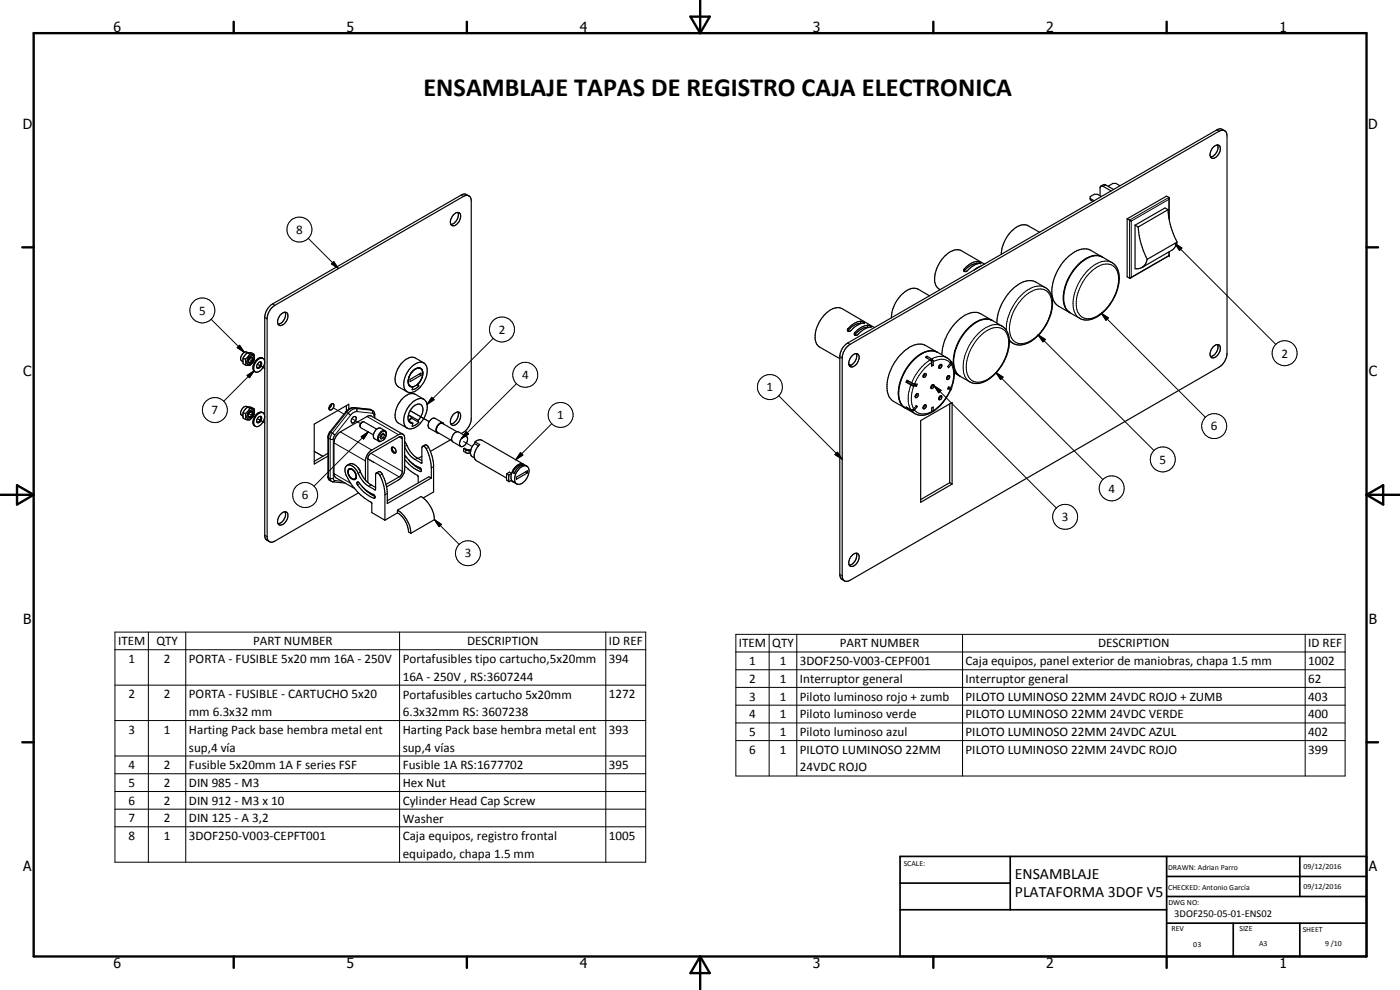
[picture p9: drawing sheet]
<svg xmlns="http://www.w3.org/2000/svg" width="420mm" height="297mm" viewBox="0 0 420 297" stroke-linecap="round" stroke-linejoin="round" font-family="sans-serif">
<g fill="none" stroke="#000" stroke-width=".35">
<path d="M367.6 39.2a1.82 1.82 0 0 0-2.4-.2l-110.8 63.9a5.1 5.1 0 0 0-2.4 3.8v66l.5 1 .9 .6M367.6 39.2l.5 .6 .1 1v65.2a5.2 5.2 0 0 1-2.3 4.2l-110.8 63.9-.9 .3-.8-.1M367.6 39.2l-.8-.1-.9 .3-110.8 63.9a5.2 5.2 0 0 0-2.3 3.8v66l.6 1.2M140.7 58.8l-.7-.2-.9 .3-56.6 32.7a5.3 5.3 0 0 0-2.3 3.7v66l.3 .9 .3 .3M140.7 58.8a1.77 1.77 0 0 0-2.3-.3l-56.6 32.7a5 5 0 0 0-2.4 3.7v66.1l.3 .8 1.1 .7M140.7 58.8l.4 .3 .3 .8v66.1a5.5 5.5 0 0 1-3 4.1M327.2 59.5l1.2 .7M330.4 55.8l-.3 .5v2.4M330.4 55.8l1.3-.4 2.5 1.5M330.4 55.8h.5l2.5 1.5M330.6 59l-1.3-.7h-.9l-1.2 .7v.9l.8 .6M336.1 55.8l-1.2-.8h-.9l-1.2 .8v.2"/>
<path d="M350.9 59.5l-.1 .3M364.1 44.2a1.16 1.16 0 0 1 1-.7 1.16 1.16 0 0 1 1.1 .6 2.97 2.97 0 0 1-2.4 3.4 1.55 1.55 0 0 1-.3-2.4zM365.4 43.5a2.95 2.95 0 0 1-2.1 3.6M136 64.6a1.28 1.28 0 0 1 2.1-.4 2.83 2.83 0 0 1-2.3 3.5 2.1 2.1 0 0 1 .2-3.1zM137.4 63.8a2.94 2.94 0 0 1-2.1 3.6M293.5 79.1a4.7 4.7 0 0 0-4.2 2.3M294.2 79a7.6 7.6 0 0 0-4.1 2.4h-.8M294.2 79h.1M294.2 79l.1-.1-.3-.2a4.4 4.4 0 0 0-4.7 2.5v.2M294.5 79.8l-2.2 1.2M295.5 79.2l-7-4a4.4 4.4 0 0 0-5 1.6 9.5 9.5 0 0 0-2.8 8.4l.6 1.1 .8 .6M312 69.7l-3.4-2a4.1 4.1 0 0 0-5 1.6 10.7 10.7 0 0 0-3.1 7"/>
<path d="M323.4 79.8a7.5 7.5 0 0 1 6.7-3l3.6 2a6 6 0 0 1 2 6.7l-1.3 3.8-1.7 2.7-.9 1a7.5 7.5 0 0 1-7.2 2.8l-3.4-1.9a5.2 5.2 0 0 1-1.9-5.7 15.2 15.2 0 0 1 4.1-8.4zM330.7 77.1l-3.3-2a6 6 0 0 0-6.5 1.6 14.9 14.9 0 0 0-5.1 11.9 4.4 4.4 0 0 0 1.9 3.3l3.4 1.9M330.8 77.1a5.1 5.1 0 0 0-5.9 1.1 14.2 14.2 0 0 0-5.6 13l.8 1.8 1 .9M338.3 65.7v17.4l1 .3M338.3 65.7l1.2 .6M338.3 65.7l11.8-6.9 .8 .6v6.4M340.6 67.6v13a3.2 3.2 0 0 0 3.7-2.8M340.6 67.6l1 .5M341.6 68.1a24.6 24.6 0 0 0 2.7 9.7M350.6 62.9a22.3 22.3 0 0 0 2.7 9.7M350.6 62.9l-9 5.2M350.6 62.9l-1-.5-9 5.2"/>
<path d="M350.8 76.7h.1M350.9 75.6v1.1M350.9 76.7l-11.7 6.7M353.3 72.6l-.5 1.4-.8 .9-9.3 5.4M353.3 72.6l-9 5.2M84.1 94.5a1.29 1.29 0 0 1 2.2-.4 2.86 2.86 0 0 1-2.4 3.6 2.09 2.09 0 0 1 .2-3.2zM85.5 93.7a2.88 2.88 0 0 1-2 3.6M254.4 98.7a4.7 4.7 0 0 1 4.5-2.2l.5 .4a6.6 6.6 0 0 0-4.3 2.5 .49 .49 0 0 1-.6 0 .49 .49 0 0 1-.1-.7zM256.6 99.7a6.3 6.3 0 0 1 4-2.1l.7 .2 .1 .3a6.7 6.7 0 0 0-4.2 2.4 .51 .51 0 0 1-.7 0 .51 .51 0 0 1 .1-.8zM258.6 97a4.9 4.9 0 0 0-4.2 2.3M260.7 98.2a4.9 4.9 0 0 0-4.2 2.3M262.5 98.3l-9.8-5.7a4.2 4.2 0 0 0-4.6 1.2 8.8 8.8 0 0 0-3.1 9.2l1 1.1 6 3.5"/>
<path d="M279 88.8l-3.4-2a4.4 4.4 0 0 0-5 1.6 10.4 10.4 0 0 0-3.1 7M289.5 81.2l-.1 .2M296.6 95.7l1.2 .5M296.6 95.7a8.2 8.2 0 0 0-6.8 3.5 13 13 0 0 0-3.3 11.5l.6 1.4 1.1 .8M296.6 95.8a9.6 9.6 0 0 0-7.6 4.7 12.7 12.7 0 0 0-2.5 10.2l.7 1.4 1 .8M296.6 95.8l1.3 .4M297.8 96.1l-3.5-2a5.7 5.7 0 0 0-6.4 1.7 15.2 15.2 0 0 0-5.3 10.7M297.9 96.2l2.8 1.6a6.1 6.1 0 0 1 1.9 7.1 14.8 14.8 0 0 1-4.4 7.7 6.7 6.7 0 0 1-6.9 2.1l-3.1-1.8M299.2 96.9a14.2 14.2 0 0 1 8.4-12.5l1-.2 1.4 .1 4.2 2.3a6.8 6.8 0 0 1 1.3 7.2 13.9 13.9 0 0 1-7.3 9.2 4.6 4.6 0 0 1-4.2 0l-1.1-.6M339.5 83.2l-.2 .2M72.9 108.5l.1 .6 .6 .4M73 107.4l-.1 1.1"/>
<path d="M73 107.4l.6 .4M73.6 107.8v1.7M74.3 105.8l-1.3 1.6M74.3 105.8l1.3 .1 .6 .4M74.3 105.8l.7 .4M74.4 105.8l-.5-.2a1.97 1.97 0 0 0-1.5 2.6l.5 .3M74.9 107.5l-.4 .9M75 107.4a.49 .49 0 0 1 .7 .1 .49 .49 0 0 1-.2 .7l-.5 .6-.5-.5M75 106.2l1.2 .1M75 106.2l-1.4 1.6M75 107.4a.61 .61 0 0 1 .9 .1 .61 .61 0 0 1-.3 .9l-.6 .6-.5-.3 .1-.7zM76.2 106.3a2.48 2.48 0 0 1-1.5 3.2h-.1a1.64 1.64 0 0 1 .8-2.8h.6a1.99 1.99 0 0 1-.2 2.1 1.99 1.99 0 0 1-1.9 .8l-.3-.1"/>
<path d="M77 108.3a1.3 1.3 0 0 1 1.1-.9 1.3 1.3 0 0 1 1.3 .7 2.99 2.99 0 0 1-2.7 3.5 2.32 2.32 0 0 1 .3-3.3zM78.2 108.6a1.39 1.39 0 0 1-1 1.8M78.2 108.6a1.1 1.1 0 0 1 .1 1.3 1.1 1.1 0 0 1-1.1 .5M78.2 108.6a1.39 1.39 0 0 0-1 1.8M78.9 107.5a2.24 2.24 0 0 0-2.8 1.9 1.45 1.45 0 0 0 .5 2.1M122.6 113.8a1.58 1.58 0 0 0 1.2 2.2M122.8 115.7l.3 .2M123 112.7l-.3 .8M123.1 113.8l3.3-1.9v.7l-3.3 1.9zM123.8 116l.1 .1M124.2 111l-1 1.2M125.1 115.5l.6 .3"/>
<path d="M125.4 115.2h.1M125.5 115.2l.2 .6M125.7 115.8l-1 .8-1 .4 .2-.9M125.8 112.3l.6 .3M125.8 110.4l.4 .2M126.2 110.6l.5 .5 .2 1M126.2 110.6l-.8-.2-.9 .4M126.4 113.8l-.9 1.4M126.6 113.2a1.84 1.84 0 0 0-.6-2.8 2.91 2.91 0 0 0-2.6 1.5 3.5 3.5 0 0 0-.6 3.8l1.1 .4M126.9 112.7a4.5 4.5 0 0 1-3.1 3.3M127.1 108.8a4.1 4.1 0 0 0-4.3 2.1 6.1 6.1 0 0 0-1.3 5.9 2.5 2.5 0 0 0 3.9 0 6.5 6.5 0 0 0 2.4-7.3l-.4-.5-2.8-1.6a4.2 4.2 0 0 0-4.6 2.2 5.7 5.7 0 0 0-.9 6.1l3.1 1.9M127.2 119.8l-2.6-1.5a3.3 3.3 0 0 0-3.9 1.4 6.5 6.5 0 0 0-1.8 6.6l.7 .7 2.6 1.4"/>
<path d="M254.7 109.2l.7 .4M255.4 109.6l-.5 .1M255.7 106.8a1.16 1.16 0 0 1 1.6-.6 1.16 1.16 0 0 1 .5 1.6 2.42 2.42 0 0 1-2.6 2.2 2.28 2.28 0 0 1 .5-3.2zM257 106.1a3 3 0 0 1-1.6 3.5M271.9 114.7l.3-.6 1.7 1 1.4 .2-.3 .6M271.9 114.7h.4M271.9 114.7l1.6 .9 1.5 .3M272.3 114.7l.2-.4 2.1 1.2M272.3 114.7l1.5 .8 .8 .1M274.6 115.6l.4 .3M274.7 115.2l-.1 .4M275 118.2l.4-.1a.73 .73 0 0 1 .1 .8 .73 .73 0 0 1-.7 .4l-.2-.4z"/>
<path d="M275 118.5l-.4 .4M275.1 118.2l-.5 .8M277.5 112.1l-.5 .8M277.5 112.1h.4v.5l-.5 .6a.48 .48 0 0 1-.4-.4 .48 .48 0 0 1 .3-.5zM278.2 106.9l1.6 1 .3 .4v1.3M278.2 106.9v.5M278.2 106.9l-.5 .3 1.5 .8 .4 .7M279.2 108l.4 .2v1.7l.5-.3M279.6 115.7l.4-.3a.64 .64 0 0 1 .2 .8 .64 .64 0 0 1-.8 .3zM279.6 109.3l.5 .3M279.9 115.4l-.6 .8M280.1 105.2l1.2 .5"/>
<path d="M280.1 105.2a9.1 9.1 0 0 0-7.7 4.7 12.3 12.3 0 0 0-2.5 10.4l.8 1.3M280.1 105.3l1.3 .4M280.1 105.3a9.8 9.8 0 0 0-8 5.4 11.8 11.8 0 0 0-1.9 10.1M281.3 105.7l-3.5-2a5.5 5.5 0 0 0-5.9 1.2 14.4 14.4 0 0 0-5.6 12.8l.6 1.5 .9 1 3.8 2.2M281.4 105.7l2.8 1.7 1.1 .9M281.8 110.1l-.1 .1M281.8 109.8v.3M282 109.6l.5-.3a.6 .6 0 0 1 .1 .9 .6 .6 0 0 1-.9 .1zM282.2 109.4l-.4 .7M282.2 118.8l.2-.1a.64 .64 0 0 1 .1 .9 .64 .64 0 0 1-.7 .2l-.1-.1M282.2 118.8l-.5 .9M282.2 118.8l-.5 .8"/>
<path d="M284.3 112.9l.5-.2a.67 .67 0 0 1 .1 .8 .67 .67 0 0 1-.8 .2zM284.6 116.4l.2 .1h-.3M284.6 112.7l-.5 .8M284.6 116.2l.8 .6M285.3 108.4l.1 .3-1 1.3 .3 .3 .8-1 .1-.6M285.3 108.3v.1M285.3 108.8v.1M285.4 108.5l.2 .2M285.4 116.8l-.8 1.5a13.6 13.6 0 0 1-4.7 5.2l.1-.1M285.6 108.7a8.4 8.4 0 0 1-.1 7.5l-.8-.1-.3 .6 1 .1M286.4 111.9l1.7 1M364.1 104.1a1.2 1.2 0 0 1 2.1-.2 3.1 3.1 0 0 1-2.1 3.5 1.48 1.48 0 0 1-.6-2.4z"/>
<path d="M365.4 103.4a2.95 2.95 0 0 1-2.1 3.6M73 123.7v1.8l.6 .4M73 123.7l.6 .4M73.6 124.1v1.8M74.3 122.2l1.3 .1 .6 .3M74.3 122.2l-1.3 1.5M74.3 122.2l.7 .3M74.4 122.1a1.58 1.58 0 0 0-2.2 1.6 .94 .94 0 0 0 .7 1.1M74.7 123.5l1.1-.5a1.55 1.55 0 0 1-.4 2.5 .7 .7 0 0 1-.7 .3 .7 .7 0 0 1-.6-.5l.2-1.1zM74.9 123.9l-.4 .8M75 122.5l1.2 .1M75 123.8a.49 .49 0 0 1 .7 .1 .49 .49 0 0 1-.2 .7l-.5 .5-.5-.4"/>
<path d="M75 122.5l-1.4 1.6M75 123.7a.56 .56 0 0 1 .9 0 .56 .56 0 0 1-.1 .8l-.6 .7a.55 .55 0 0 1-.7-.2 .55 .55 0 0 1 .1-.7zM76.1 124.6a1.93 1.93 0 0 1-2.5 1.3M76.2 122.6l.2 1.4-.3 .6M77 124.6a1.31 1.31 0 0 1 1.1-.8 1.31 1.31 0 0 1 1.3 .7 3.1 3.1 0 0 1-2.5 3.5 1.52 1.52 0 0 1-.5-2.4zM78.2 124.9a1.39 1.39 0 0 1-1 1.8M78.2 124.9a1.34 1.34 0 0 0-1 1.8M78.2 124.9a1.1 1.1 0 0 1 .1 1.3 1.1 1.1 0 0 1-1.1 .5M78.9 123.9a1.98 1.98 0 0 0-2.7 1.5 1.59 1.59 0 0 0 .4 2.5M98.4 136l-4.1 2.4M99 121.6l.6-.4a.64 .64 0 0 1 .6 .3 .64 .64 0 0 1-.1 .8 .81 .81 0 0 1-.5 .7 .81 .81 0 0 1-.8-.2zM99.5 121.2l-.2 .8-.6 .6"/>
<path d="M104 121.7v1.7M104 123.4l-5 6.2-.5 1v12.7a1.49 1.49 0 0 0 1.4 1.3l3.7 .3M104 123.4l.8-.8 .9-.3 5.2 .5a1.71 1.71 0 0 1 1.6 1.4v1.2M104 139.7a2.1 2.1 0 0 1 2.9 1.3l.6 1a8.6 8.6 0 0 0 3.2 3.9l2 1v-4.7a.62 .62 0 0 1 .7-.3 .62 .62 0 0 1 .5 .6 14.1 14.1 0 0 1 1.6 5.3v8.3l-3.9-2.3v-2.8a18 18 0 0 1-8.1-9.6l.1-1zM104.2 139.6a2.37 2.37 0 0 1 3.6 1.3 9.4 9.4 0 0 0 4.9 5.4M104.7 122.8v-1.5l-10.4 6v11.9l4.1-2.3M105.9 125.2l.4-.2a.76 .76 0 0 1 .7 .6 .76 .76 0 0 1-.5 .8 .65 .65 0 0 1-.9 .4 .65 .65 0 0 1-.1-1zM108.7 126.6l-.6 .7-.1 .5M113.1 128.8l-3.8-2.2a1.17 1.17 0 0 0-1.1 1.7l3.8 2.2M114.5 131l.6 .4M114.5 131l-.4 .2M114.8 130.2l-.3 .8"/>
<path d="M114.8 130.2l.6 .3M115.1 132a2.12 2.12 0 0 0 .4-2.8l-1.3-.7a2.12 2.12 0 0 0-1.8 3.2l1.8 .8M115.4 130.5l-.3-.5-.7 .4-.3 .9 .3 .4 .7-.3M115.4 130.5l-.3 .9M117.5 134.2a1.1 1.1 0 0 1 1.2 .5 1.1 1.1 0 0 1-.1 1.2 1.25 1.25 0 0 1-1.1-1.7zM117.8 134.2a1.26 1.26 0 0 0 1 1.6M120.9 130.3l-9.8-5.6-1 .3-8.2 4.8a4.3 4.3 0 0 0-1.7 3.1v9.2l.2 .8 .4 .4 5.7 3.3M121 130.3l.4 .9v9.9a4.2 4.2 0 0 1-1.8 2.9l-3.6 2.1M121 130.3l-.7-.1-.7 .2-8 4.6a4 4 0 0 0-1.9 3v6.1M121.4 137.8a9.4 9.4 0 0 0 4.9 3.7 .8 .8 0 0 0-.4-1.2l-1.5-.7-1.8-1.7M121.4 136.7l1.2 1.2M121.4 134.2a8.9 8.9 0 0 0 5 4.7h.2l.1-4.8a.75 .75 0 0 1 .8-.1 .75 .75 0 0 1 .4 .6 14.3 14.3 0 0 1 1.5 5.8v3"/>
<path d="M121.4 132.5l.3 .2a9.4 9.4 0 0 0 4.9 5.5M121.4 139.8l4 3 .1 2.1M121.5 139.8l-.1 .1M122.6 137.9a9.7 9.7 0 0 0 3.8 3M122.9 124.6l2.6 1.5M122.9 124.6l-.4 .4M122.9 124.6l.6 .7M123.2 123l-.2 .4M123.4 138.7l-.1 .1M123.5 125.3l.1 .2M123.5 125.3l-1 .7M123.6 125.5l-1 .7 1.3 .8"/>
<path d="M123.6 125.5l2.1 1.2M123.8 120.6a3.1 3.1 0 0 1 3.6-.7 4 4 0 0 1 .4 4.3 6.1 6.1 0 0 1-4.7 4.5 2.25 2.25 0 0 1-1.9-3 8.1 8.1 0 0 1 2.6-5.1zM125.5 126.1a3.6 3.6 0 0 0 .9-4.6 2.45 2.45 0 0 0-3 1.2 3.2 3.2 0 0 0-.4 4l.9 .3M125.5 126.1l.2 .6M125.7 126.7l-1 .8-1 .4 .2-.9M126.6 136.9l-1.2 .7M126.8 133.9l1.2-.4a10.5 10.5 0 0 1 2.1 5.9v8.2l-3.1 1.8M132.9 126.9l-2.4-1.4a1.97 1.97 0 0 0-1.7 3l2.4 1.3M133.2 127.3l-.1-.2a1.42 1.42 0 0 0-2 1l-.2 1.4 .4 .4h.3M135.2 132l-6 3.4M136 124.5a1.46 1.46 0 0 1 2-.6 2.74 2.74 0 0 1-2.2 3.7 2.09 2.09 0 0 1 .2-3.1zM137.1 129.5l-4.3-2.5a1.77 1.77 0 0 0-1.5 2.7l4.3 2.5"/>
<path d="M137.4 123.6a2.94 2.94 0 0 1-2.1 3.6M138.5 131.6l.4-.4a.85 .85 0 0 1 1.2-.2 .85 .85 0 0 1 .2 1.2 1.82 1.82 0 0 1-2.2 1.7l-.2-.9zM139.1 134.6l.3-.1 1.1 .5h.8M139.1 134.6l.8 .5 1.4 .1M139.1 134.6v.8l1.3 .6h.8M140 131l-2.4-1.4a1.98 1.98 0 0 0-1.7 3l2.3 1.3M141.3 135v1.5l1.1 .9M142.4 137.4l.5 .8 9.1 5.2M142.4 133.1l-1.1 1.9M142.4 133.1l1.2 .7M142.6 132.6l-.2 .5M142.6 132.6l1.4 .8a4.8 4.8 0 0 0-1.6 4"/>
<path d="M142.6 132.6a1.9 1.9 0 0 1 2-.5l12.4 7.1M156.7 139.6a2.56 2.56 0 0 0-2.7 1.9M157.3 139.5a1.91 1.91 0 0 0-2.8 .8l-.8 1.4M158.1 139.9a2.21 2.21 0 0 0-3.2 1.1l-.6 1.1-.6-.4M270.4 121.2l.3 .4M270.7 121.6l.6 .6M271 121.9l3.5 2.2a4.6 4.6 0 0 0 5.1-.5v-1.2l.5-.3v1.3l-.5 .1M272.3 122.3l-.1 .1M274.9 121.8l.4 .2M275.3 122l-.3-.3-1.2 1.3-.5-.1-1.4-.8 .3 .3M275.3 122l-1.3 1.3-1.8-.9M276.3 126.2l9.4-5.4v24.4l-9.4 5.5z"/>
<path d="M277.4 121.6l.3-.1a.63 .63 0 0 1 .2 .8 .63 .63 0 0 1-.8 .3v-.5zM277.5 121.5l-.5 .8M285 121.2v23.6M84.6 153.9a1.01 1.01 0 0 1 1.8 .3 2.78 2.78 0 0 1-2.5 3.3 2.05 2.05 0 0 1 .2-3.1zM85.5 153.5a2.89 2.89 0 0 1-2 3.6M104.8 140.8a1.96 1.96 0 0 1 1.8 2.9 1.94 1.94 0 0 1-1.9-2.8zM105.2 140.6h.1M105.2 140.6a1.01 1.01 0 0 0-.7 1.6 1.69 1.69 0 0 0 2.3 1.5l.1-.1M105.2 140.6a2.62 2.62 0 0 1 1.7 3M105.2 140.6l-.4 .2M106.8 143.5h.1M106.9 143.5l-.4 .2"/>
<path d="M107.1 144.7h.5a12.1 12.1 0 0 0 4.8 3.9l.1 .8a4 4 0 0 1-2.9-1.4l-2.3-2.5zM107.5 140.5l.7 1.1M107.6 147.9l-25.4 14.6-.6 .2-.8-.2M108.7 145.9l2.3 2.2M109.7 146.9v.1M110.4 144.8v-7.4l.5-1.1 8.9-5.2 .5-.1 .4 .4v10.5l-.7 1.1-4.1 2.3M110.4 147.4v.2M111 148.1l1.6 .8M111.3 148l-.3 .1M112.1 148.3l-.4 .2M112.9 141.9l.7-.4 .5 .1a10.4 10.4 0 0 1 2.1 6.4v3.1l13.2-7.7M119.3 153.9a7.3 7.3 0 0 1 3.3 5.7l.7 .4"/>
<path d="M119.3 153.1a8.8 8.8 0 0 1 4 6.9M119.3 153.1v.8M119.3 153.1l7.1-4.1a9 9 0 0 1 4 6.9l-7.1 4.1M119.3 153.9l-3.8 2.2M129.4 143.4l-.7-.4-12.5 7.2M152.1 142.1l.7 .4M152.1 142.1l-.1 .8a1.26 1.26 0 0 0 .8 1.6M152.8 142.5v2M153.3 144.2l.7 .4M153.5 142l-.6-.4-.8 .5M153.5 142l-.1 .8 .1 1.3-.7 .4M153.5 142l-.7 .5"/>
<path d="M154 141.5l-.3 .2M154 141.5l.5 .3M154.3 144.7l-.6-.4 .6 .4a1.99 1.99 0 0 0 3.3-.5 3.8 3.8 0 0 0 .8-4.1 1.8 1.8 0 0 0-2.7 .7 3.4 3.4 0 0 0-.8 4.3M155 143.2l3.3-1.9v.6l-3.3 1.9zM157.7 141.6l.6 .3M285 144.8l.7 .4M285 144.8l-8.7 5.1M255.9 166.5l.5-.4a.91 .91 0 0 1 1.4 .7 2.71 2.71 0 0 1-2.6 3.1 2.12 2.12 0 0 1 .5-3.2zM257 166a2.94 2.94 0 0 1-2.1 3.6"/>
</g>
<g fill="none" stroke="#000" stroke-width=".3">
<path d="M365.2 39l.7 .4M138.4 58.5l.7 .4M331.8 55.5l-.7 .4M350.8 59.2l-11.8 6.8v17.5M92.5 71.5l9 9.1M99.5 79.2l.6-.7 1.4 2.1zM100.1 78.5l1.4 2.1-2-1.4zM293.2 78.4v.6M333.7 78.8a5.3 5.3 0 0 0-5.9 1.2 14.4 14.4 0 0 0-5.6 12.8l.8 1.9 1.1 .8M350.8 65.3v-5.5l-11.3 6.5v16.9l11.3-6.5v-1.1M352.6 73l2.1 1.4-.7 .7zM352.6 73l30.3 30.3"/>
<path d="M63.4 95.8l9.9 9.9M79.4 95.3l.8 .4M81.8 91.2l.7 .4M254.5 98.6v.6M256.6 99.7v.7M258.3 96.4v.6M260.4 97.6v.6M289.5 80.6v.6M300.7 97.8a5.6 5.6 0 0 0-6.4 1.6 14.4 14.4 0 0 0-5.1 12.5l.6 1.4 1.2 1.3M306.7 89.7a7.1 7.1 0 0 1 6.4-2.9 4.6 4.6 0 0 1 2.5 5.4 13.2 13.2 0 0 1-8 10.8 3.6 3.6 0 0 1-4.6-3.8 13.7 13.7 0 0 1 3.7-9.5zM313.7 86.3a5.4 5.4 0 0 0-5.9 1.1 15.3 15.3 0 0 0-5.8 11.7M326.7 82.3a6.8 6.8 0 0 1 6.4-3 4.5 4.5 0 0 1 2.5 5.4 13.4 13.4 0 0 1-7.9 10.8 3.6 3.6 0 0 1-4.7-3.8 14.3 14.3 0 0 1 3.7-9.4z"/>
<path d="M330.5 94l2.1 1.4-.7 .7zM330.5 94l31.3 31.2M71.2 104.3l.7-.7 1.4 2.1zM71.9 103.6l1.4 2.1-2.1-1.4zM74.2 112.6l2.1-1.3-1.4 2zM74.7 107.8l1.7 1M76.3 111.3l-9.2 9.1M77.2 109.3l2.2 1.2-1.7-1M129.6 119.2l.7 .7-2.1 1.4zM148 101.5l-19.8 19.8M155 115.1l-16.5 16.5M233.7 118.7l19.1 19.1"/>
<path d="M252 107l.8 .4M254.4 102.9l.7 .4M273.3 115.5a9.6 9.6 0 0 0-.2 7l.2 .4M274.2 115.8a8.5 8.5 0 0 0 0 6.9M279.1 108a14.9 14.9 0 0 0-5.5 6.9M279.6 108.8a13.8 13.8 0 0 0-5.1 6.4M280.1 108.5a4 4 0 0 1 5.1 .5M280.3 115.7l2.1 1.4-.7 .8zM280.3 115.7l36.7 36.7M284.2 107.4a4.9 4.9 0 0 0-4.6 .3M285.2 116.8a13.7 13.7 0 0 1-5.1 6.4M285.5 109.3a8 8 0 0 1 0 6.9"/>
<path d="M293.7 101.3a7 7 0 0 1 6.4-2.9 4.5 4.5 0 0 1 2.6 5.3 13.3 13.3 0 0 1-8 10.9 3.8 3.8 0 0 1-4.7-4.4 14.5 14.5 0 0 1 3.7-8.9zM298.9 111.8l2.1 1.4-.7 .7zM298.9 111.8l32.1 32.1M302.9 102l1.1 1M311.6 100.5l2.1 1.4-.7 .7zM311.6 100.5l34.7 34.7M74.7 124.1l1.7 1M77.2 125.6l2.2 1.3-1.7-1.1M94.3 135.4l2.6 1.5M98.4 131.2l.2 .3M98.6 131.5l.8 .4 .6-.2M98.6 131.5v11.8"/>
<path d="M99 129.6l.3 .1M99.3 129.7l-.5 .9-.2 .9M99.3 129.7l.5 .3M99.8 130l-.7 1.4v12.4l.4 .6M99.8 130l.7 .6M100 122.3l3.2 1.9M100.2 132.9l9.5 5.4M100.5 130.6l-.5 .9v12.2l.5 .5M102.1 129.6l9.5 5.4M103.7 123.6l.1 .1M103.7 123.6v.1M103.8 123.7h.2"/>
<path d="M104 123.7l.5 .3M104 123.7l-4.7 6M104.5 124l.7 .6M104.5 124l-4.7 6M105.2 124.6l-4.7 6M105.6 125.6l2.6 1.5M106.2 122.3h.2M106.4 122.3l.5 .3M106.4 122.3l-1.5 .6-.9 .8M106.4 122.3l4.7 .6M106.9 122.6l.2 .4v.5M106.9 122.6l-1.2 .3-1.2 1.1"/>
<path d="M106.9 122.6l4.7 .5M107.1 123.5a2.29 2.29 0 0 0-1.9 1.1M107.1 123.5l4.7 .5M108.4 131l2.1-1.4-1.4 2.1zM110.1 125l9.5 5.4M110.4 137.7l1.9 1.1M110.4 137.6l9.4 5.5M110.5 129.6l-16.3 16.3M110.9 122.8l.2 .1M111.1 122.9h.3M111.1 122.9l.5 .2M111.3 136l9.4 5.4"/>
<path d="M111.6 123.1l.1 .1M111.7 123.2l.1 .8M111.7 123.2h.1M111.8 124l.5 .5v.8M112.5 124.4l-.2 .3M114.4 129.8a.86 .86 0 0 1 1.3-.2 .86 .86 0 0 1 .1 1.3 1.73 1.73 0 0 1-1.9 1.4 1.87 1.87 0 0 1 .5-2.5zM115.5 129.2a2.14 2.14 0 0 0-1.8 3.2M119.8 131.1l.9 .6M121.9 137.1l-.5 .2M122.1 133.6l-.7 .3M123.1 123.2l5.7 3.3M125.3 137.5l-.7 .4"/>
<path d="M126.6 138.8l-.2 .1M128.6 134.2l-.7 .4M130.1 140l-.7 .4M139.1 132.5l2.6 1.5M139.8 135v.8M139.9 129.5l.7 .7-2.1 1.4zM140.8 135.2v.8M156.2 135.8l.7 .7-2.1 1.5zM165.6 127.1l-10.8 10.9M250.6 136.4l.7-.7 1.5 2.1zM251.3 135.7l1.5 2.1-2.2-1.4zM273.6 123.2l.9 .9"/>
<path d="M274.5 123a3.8 3.8 0 0 0 5.1 .5M98.4 143l.2 .3M98.6 143.3l.9 .3 .5-.1M98.6 143.3l.4 .8M100.2 142.1l5.1 2.9M100.5 144.2l-.6 .4M100.5 144.2l2.1 .2M108 145.1l-.7 .4M108.2 141.6l-.7 .4M111.4 145.5l-.7 .4M112.6 149.3l-.4 .2M112.7 146.8l-.2 .1"/>
<path d="M114.7 142.2l-.7 .5M116.2 148l-.7 .5M126.4 141.2l-.3 .3M130.4 155.9l2.1 1.5-.7 .6zM130.4 155.9l7.4 7.5M79.4 160.6l.8 .4M252 172.3l.8 .5M34.5 189.7h159.3v69h-159.3zM34.5 194.9h159.3M44.5 189.7v69M55.7 189.7v69M119.9 189.7v69"/>
<path d="M181.8 189.7v69M220.8 190.3h182.9v42.5h-182.9zM220.8 195.6h182.9M230.8 190.3v42.5M239.1 190.3v42.5M288.9 190.3v42.5M391.7 190.3v42.5M34.5 205.6h159.3M34.5 216.2h159.3M220.8 201h182.9M220.8 206.2h182.9M220.8 211.6h182.9"/>
<path d="M220.8 216.9h182.9M34.5 226.8h159.3M34.5 232.2h159.3M34.5 237.5h159.3M220.8 222.2h182.9M34.5 242.8h159.3M34.5 248.1h159.3"/>
<circle cx="89.9" cy="68.8" r="3.8"/>
<circle cx="60.7" cy="93.1" r="3.8"/>
<circle cx="150.7" cy="98.8" r="3.8"/>
<circle cx="157.6" cy="112.5" r="3.8"/>
<circle cx="231.1" cy="116.1" r="3.7"/>
<circle cx="385.5" cy="106" r="3.7"/>
<circle cx="64.5" cy="123" r="3.8"/>
<circle cx="168.3" cy="124.5" r="3.8"/>
<circle cx="349" cy="137.8" r="3.8"/>
<circle cx="364.4" cy="127.8" r="3.8"/>
<circle cx="91.6" cy="148.5" r="3.8"/>
<circle cx="319.7" cy="155.1" r="3.7"/>
<circle cx="333.6" cy="146.5" r="3.7"/>
<circle cx="140.5" cy="166" r="3.8"/>
</g>
<g fill="#000">
<circle cx="294.3" cy="78.9" r=".18"/>
<circle cx="350.9" cy="76.7" r=".18"/>
<circle cx="259.4" cy="96.8" r=".18"/>
<circle cx="285.4" cy="116.8" r=".18"/>
<circle cx="285.6" cy="116.2" r=".18"/>
</g>
<g fill="none" stroke="#000" stroke-width=".71">
<path d="M10.1 9.9h400v277.1h-400zM70.1 6.5v3.4M140.1 6.5v3.4M207.2 5h5.8l-2.9 4.9zM210.1 0v9.9M280.1 6.5v3.4M350.1 6.5v3.4M6.7 74.2h3.4M410.1 74.2h3.5M.1 148.5h10M5.1 145.6l5 2.9-5 2.9zM410.1 148.5h10"/>
<path d="M410.1 148.5l5-2.9v5.8zM6.7 222.7h3.4M410.1 222.7h3.5M70.1 287v3.4M140.1 287v3.4M210.1 287v10M210.1 287l2.9 5h-5.8zM280.1 287v3.4M350.1 287v3.4"/>
</g>
<path d="M270.1 257h140v30h-140zM303.2 257v16M350.1 257v30M390.1 257v12M270.1 265h33.1M270.1 273h80M350.1 277h60M350.1 269h60M350.1 263h60M370.1 277v10M390.1 277v10" fill="none" stroke="#000" stroke-width=".51"/>
<g fill="#000">
<path d="M100.1 78.5l1.4 2.1-2-1.4zM352.6 73l2.1 1.4-.7 .7zM330.5 94l2.1 1.4-.7 .7zM71.9 103.6l1.4 2.1-2.1-1.4zM74.2 112.6l2.1-1.3-1.4 2zM129.6 119.2l.7 .7-2.1 1.4zM280.3 115.7l2.1 1.4-.7 .8zM298.9 111.8l2.1 1.4-.7 .7zM311.6 100.5l2.1 1.4-.7 .7zM108.4 131l2.1-1.4-1.4 2.1zM139.9 129.5l.7 .7-2.1 1.4zM156.2 135.8l.7 .7-2.1 1.5z"/>
<path d="M251.3 135.7l1.5 2.1-2.2-1.4zM130.4 155.9l2.1 1.5-.7 .6z"/>
</g>
<text font-size="7.9" x="127.1" y="28.9">ENSAMBLAJE TAPAS DE REGISTRO CAJA ELECTRONICA</text>
<g font-size="4.7">
<text x="304.6" y="263.8">ENSAMBLAJE</text>
<text x="304.6" y="269.2">PLATAFORMA 3DOF V5</text>
</g>
<g font-size="4.2">
<text x="34" y="9.6">6</text>
<text x="104" y="9.6">5</text>
<text x="174" y="9.6">4</text>
<text x="244" y="9.6">3</text>
<text x="314" y="9.6">2</text>
<text x="384" y="9.6">1</text>
<text x="6.8" y="38.7">D</text>
<text x="410.6" y="38.7">D</text>
<text x="7" y="112.9">C</text>
<text x="410.8" y="112.9">C</text>
<text x="7" y="187.1">B</text>
<text x="410.8" y="187.1">B</text>
<text x="7" y="261.4">A</text>
<text x="410.8" y="261.4">A</text>
<text x="34" y="290.4">6</text>
<text x="104" y="290.4">5</text>
<text x="174" y="290.4">4</text>
<text x="244" y="290.4">3</text>
<text x="314" y="290.4">2</text>
<text x="384" y="290.4">1</text>
</g>
<g font-size="3.9">
<text x="88.9" y="70.1">8</text>
<text x="59.8" y="94.4">5</text>
<text x="149.7" y="100.2">2</text>
<text x="384.5" y="107.3">2</text>
<text x="156.7" y="113.7">4</text>
<text x="230.1" y="117.4">1</text>
<text x="63.5" y="124.3">7</text>
<text x="167.2" y="125.8">1</text>
<text x="363.4" y="129.2">6</text>
<text x="348" y="139.1">5</text>
<text x="90.6" y="149.8">6</text>
<text x="332.6" y="147.8">4</text>
<text x="318.7" y="156.3">3</text>
<text x="139.5" y="167.3">3</text>
<text x="35.4" y="193.5">ITEM</text>
<text x="46.9" y="193.5">QTY</text>
<text x="75.9" y="193.5">PART NUMBER</text>
<text x="140.2" y="193.5">DESCRIPTION</text>
<text x="182.7" y="193.5">ID REF</text>
<text x="221.7" y="194.2">ITEM</text>
<text x="231.8" y="194.2">QTY</text>
<text x="252" y="194.2">PART NUMBER</text>
<text x="329.6" y="194.2">DESCRIPTION</text>
<text x="392.6" y="194.2">ID REF</text>
<text x="38.6" y="198.9">1</text>
<text x="49.1" y="198.9">2</text>
<text x="56.7" y="198.9">PORTA - FUSIBLE 5x20 mm 16A - 250V</text>
<text x="120.9" y="199">Portafusibles tipo cartucho,5x20mm</text>
<text x="182.7" y="198.9">394</text>
<text x="224.9" y="199.6">1</text>
<text x="234" y="199.6">1</text>
<text x="240" y="199.6">3DOF250-V003-CEPF001</text>
<text x="289.8" y="199.6">Caja equipos, panel exterior de maniobras, chapa 1.5 mm</text>
<text x="392.6" y="199.6">1002</text>
<text x="38.6" y="209.5">2</text>
<text x="49.1" y="209.5">2</text>
<text x="56.7" y="209.5">PORTA - FUSIBLE - CARTUCHO 5x20</text>
<text x="120.9" y="204.3">16A - 250V , RS:3607244</text>
<text x="120.9" y="209.6">Portafusibles cartucho 5x20mm</text>
<text x="182.7" y="209.5">1272</text>
<text x="224.9" y="204.9">2</text>
<text x="234" y="204.9">1</text>
<text x="240" y="205">Interruptor general</text>
<text x="289.8" y="205">Interruptor general</text>
<text x="392.6" y="204.9">62</text>
<text x="56.7" y="214.8">mm 6.3x32 mm</text>
<text x="120.9" y="214.9">6.3x32mm RS: 3607238</text>
<text x="224.9" y="210.2">3</text>
<text x="224.9" y="215.5">4</text>
<text x="234" y="210.2">1</text>
<text x="234" y="215.5">1</text>
<text x="240" y="210.3">Piloto luminoso rojo + zumb</text>
<text x="240" y="215.6">Piloto luminoso verde</text>
<text x="289.8" y="210.2">PILOTO LUMINOSO 22MM 24VDC ROJO + ZUMB</text>
<text x="289.8" y="215.5">PILOTO LUMINOSO 22MM 24VDC VERDE</text>
<text x="392.6" y="210.2">403</text>
<text x="392.6" y="215.5">400</text>
<text x="38.6" y="220.1">3</text>
<text x="49.1" y="220.1">1</text>
<text x="56.7" y="220.2">Harting Pack base hembra metal ent</text>
<text x="120.9" y="220.2">Harting Pack base hembra metal ent</text>
<text x="182.7" y="220.1">393</text>
<text x="224.9" y="220.8">5</text>
<text x="234" y="220.8">1</text>
<text x="240" y="220.9">Piloto luminoso azul</text>
<text x="289.8" y="220.8">PILOTO LUMINOSO 22MM 24VDC AZUL</text>
<text x="392.6" y="220.8">402</text>
<text x="56.7" y="225.6">sup,4 vía</text>
<text x="120.9" y="225.6">sup,4 vías</text>
<text x="224.9" y="226.1">6</text>
<text x="234" y="226.1">1</text>
<text x="240" y="226.1">PILOTO LUMINOSO 22MM</text>
<text x="289.8" y="226.1">PILOTO LUMINOSO 22MM 24VDC ROJO</text>
<text x="392.6" y="226.1">399</text>
<text x="38.6" y="230.8">4</text>
<text x="49.1" y="230.8">2</text>
<text x="56.7" y="230.8">Fusible 5x20mm 1A F series FSF</text>
<text x="120.9" y="230.8">Fusible 1A RS:1677702</text>
<text x="182.7" y="230.8">395</text>
<text x="240" y="231.4">24VDC ROJO</text>
<text x="38.6" y="236.1">5</text>
<text x="49.1" y="236.1">2</text>
<text x="56.7" y="236.1">DIN 985 - M3</text>
<text x="120.9" y="236.1">Hex Nut</text>
<text x="38.6" y="241.4">6</text>
<text x="49.1" y="241.4">2</text>
<text x="56.7" y="241.4">DIN 912 - M3 x 10</text>
<text x="120.9" y="241.5">Cylinder Head Cap Screw</text>
<text x="38.6" y="246.7">7</text>
<text x="49.1" y="246.7">2</text>
<text x="56.7" y="246.7">DIN 125 - A 3,2</text>
<text x="120.9" y="246.8">Washer</text>
<text x="38.6" y="252">8</text>
<text x="49.1" y="252">1</text>
<text x="56.7" y="252">3DOF250-V003-CEPFT001</text>
<text x="120.9" y="252.1">Caja equipos, registro frontal</text>
<text x="120.9" y="257.4">equipado, chapa 1.5 mm</text>
<text x="182.7" y="252">1005</text>
</g>
<text font-size="3.1" x="352.4" y="275.2">3DOF250-05-01-ENS02</text>
<g font-size="2.4">
<text x="271.2" y="259.7">SCALE:</text>
<text x="350.6" y="261">DRAWN: Adrian Parro</text>
<text x="391.2" y="260.6">09/12/2016</text>
<text x="350.6" y="267.1">CHECKED: Antonio García</text>
<text x="391.2" y="266.7">09/12/2016</text>
<text x="350.6" y="271.4">DWG NO:</text>
<text x="351.6" y="279.3">REV</text>
<text x="372" y="279.4">SIZE</text>
<text x="391" y="279.6">SHEET</text>
<text x="358.1" y="284.1">03</text>
<text x="377.9" y="283.8">A3</text>
<text x="397.7" y="283.8">9 /10</text>
</g>
</svg>
